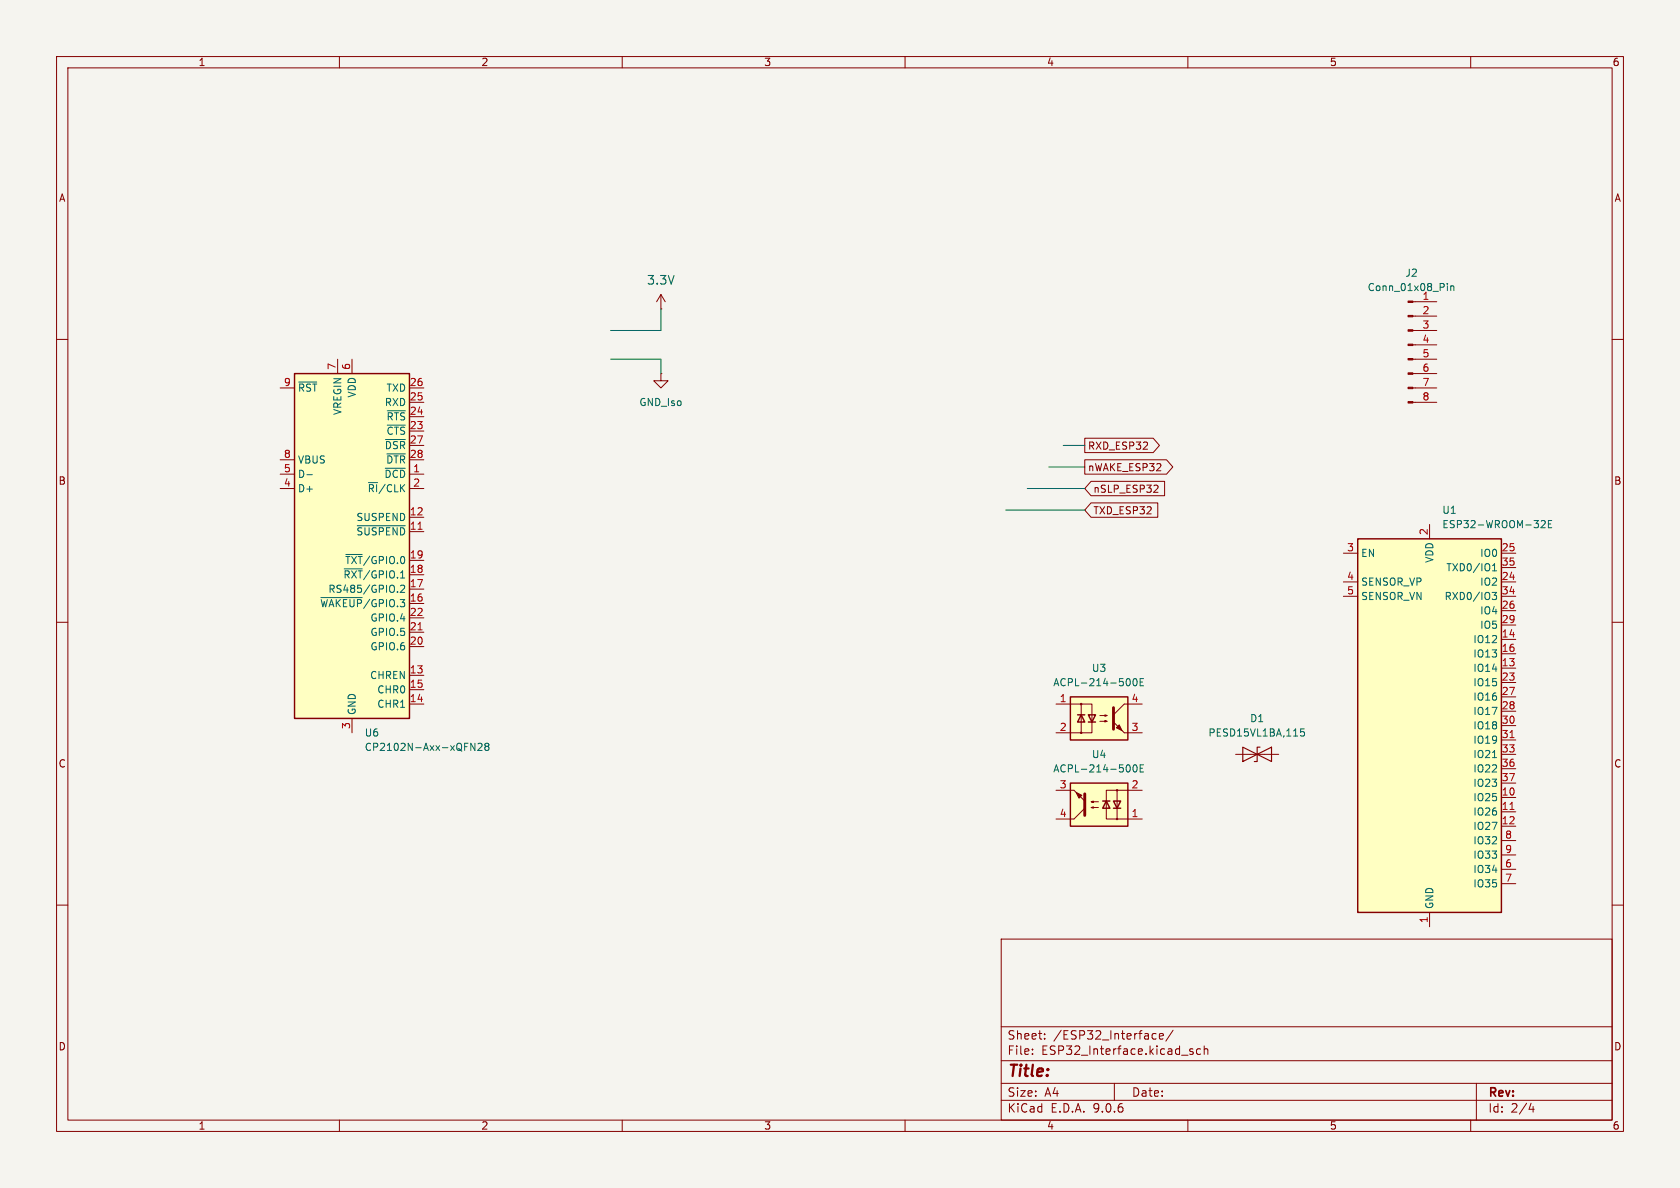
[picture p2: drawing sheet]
<svg xmlns="http://www.w3.org/2000/svg" width="297mm" height="210mm" viewBox="0 0 297 210" stroke-linecap="round" stroke-linejoin="round" font-family="sans-serif">
<path d="M0 0h297v210h-297z" fill="#f5f4ef" stroke="#f5f4ef" stroke-width=".18"/>
<g fill="none" stroke="#840000" stroke-width=".18">
<path d="M10 10h277v190h-277zM12 12h273v186h-273zM60 10v2M110 10v2M160 10v2M210 10v2M260 10v2M116.8 54.6h.1M116.8 52.1l-.7 1.2M116.8 52.1l.8 1.2M116.8 52.1v2.5M10 60h2"/>
<path d="M116.8 66v1.3h1.3l-1.3 1.3-1.2-1.3h1.2M116.8 66h.1M285 60h2M10 110h2M285 110h2M10 160h2M177 166h108v32h-108zM285 160h2M60 198v2M110 198v2M160 198v2M177 194.5h108"/>
<path d="M177 191.5h108M177 187.5h108M177 181.5h108M182.5 186.3v.1M182.5 185.5v.1M184.7 183.6v.1M184.7 182.8v.1M197 191.5v3M203.8 183.6h.6M203.8 182.8h.6M205 183.2l.7-.1-.1-.3-.4-.1-.2 .2v.7h.6M207.4 182.1l-1.3 2"/>
<path d="M210 198v2M210.3 185.7l.7 .4-.3 .3-.4-.1M210.9 185.5l-.4-.1-.2 .2M212.2 185.5l-.4-.1-.3 .3v.4l.2 .2h.5M212.9 185.5l.2-.1 .4 .1v.9M212.9 184.9v1.5M260 198v2M261 191.5v6.5M270.7 195l-.4 1.1h.9M271 195.6v1"/>
</g>
<path d="M52.1 66h20.3v61h-20.3z" fill="#ffffc2"/>
<path d="M52.1 66h20.3v61h-20.3z" fill="none" stroke="#840000" stroke-width=".25"/>
<g fill="none" stroke="#840000" stroke-width=".18">
<path d="M49.5 68.6h2.6M59.7 63.5v2.5M62.2 63.5v2.5M72.4 68.6h2.5M72.4 71.1h2.5M72.4 73.7h2.5M72.4 76.2h2.5M72.4 78.7h2.5M49.5 81.3h2.6M49.5 83.8h2.6M49.5 86.4h2.6M72.4 81.3h2.5"/>
<path d="M72.4 83.8h2.5M72.4 86.4h2.5M72.4 91.4h2.5M72.4 94h2.5M72.4 99.1h2.5M72.4 101.6h2.5M72.4 104.1h2.5M72.4 106.7h2.5M72.4 109.2h2.5M72.4 111.8h2.5M72.4 114.3h2.5M72.4 119.4h2.5"/>
<path d="M62.2 127v2.5M72.4 121.9h2.5M72.4 124.5h2.5"/>
</g>
<g fill="none" stroke="#006464" stroke-width=".18">
<path d="M52.8 67.5h3.2M68.2 77.7h3.5M68.5 72.6h3.2M68.5 75.2h3.2M54.3 83.9h.9M61.1 98h2.9M63.1 92.9h8.6M68.1 82.8h3.6M68.4 80.2h3.3M56.7 105.6h7.3M60.8 100.6h3.2M70.3 104.6v.1"/>
<path d="M70.8 103.6l.5-.2 .2 .4-.7 .9h.7M83.2 131.4l.8 1.3v-1.3M84.5 131.5l.5-.1 .2 .4-.8 .9h.8M86 131.9l-.3-.2 .3-.3h.2l.2 .2-.2 .3M86 131.9l-.3 .3 .1 .3 .2 .2 .3-.1 .1-.2v-.2l-.2-.3M86 131.9h.2"/>
</g>
<path d="M73.9 93.6h.7M73.9 111.3h.7" fill="none" stroke="#a90000" stroke-width=".18"/>
<path d="M189.2 138.4h10.2v7.7h-10.2z" fill="#ffffc2"/>
<path d="M189.2 138.4h10.2v7.7h-10.2zM194.9 141.6h1.3M195.6 141.6l.6 1.3h-1.3zM196.8 141.6h1.3l-.6 1.3zM196.8 142.9h1.3" fill="none" stroke="#840000" stroke-width=".25"/>
<g fill="none" stroke="#840000" stroke-width=".18">
<path d="M186.7 139.7h3.2M197.5 139.7v5.1M201.9 139.7h-6.3v5.1h6.3M191.8 142.9l-1.9 1.9h-3.2M192.9 142.7l.4 .2v-.3l-.4 .1h1.3M192.9 141.7l.4 .2v-.3l-.4 .1h1.3"/>
<circle cx="197.5" cy="139.7" r=".13"/>
<circle cx="197.5" cy="144.8" r=".13"/>
</g>
<path d="M191.8 140.3v3.8" fill="none" stroke="#840000" stroke-width=".51"/>
<g fill="#840000" stroke="#840000" stroke-width=".18">
<path d="M190.2 140.1l1.1 .5-.5 .5z"/>
<path d="M189.9 139.7l1.9 1.9z"/>
</g>
<path d="M199.4 135.2a.68 .68 0 0 1 .4 .6 .68 .68 0 0 1-.4 .7M200.4 135.3l.2-.1a.68 .68 0 0 1 .4 .6 .68 .68 0 0 1-.4 .7l-.2-.2-.1-.3zM201.6 135.8h.4M202.2 135.2h-.6v1.3h.6" fill="none" stroke="#006464" stroke-width=".18"/>
<path d="M189.2 123.2h10.2v7.6h-10.2z" fill="#ffffc2"/>
<path d="M189.2 123.2h10.2v7.6h-10.2zM190.5 126.4h1.3M191.1 126.4l.7 1.2h-1.3zM192.4 126.4h1.3l-.7 1.2zM192.4 127.6h1.3" fill="none" stroke="#840000" stroke-width=".25"/>
<g fill="none" stroke="#840000" stroke-width=".18">
<path d="M249.8 53.3h4.2M249.8 55.9h4.2M249.8 58.4h4.2M249.8 61h4.2M249.8 63.5h4.2M249.8 66h4.2M249.8 68.6h4.2M249.8 71.1h4.2M186.7 124.5h6.3v5h-6.3M191.1 124.5v5M194.4 126.5h1.3l-.4 .1v-.2l.4 .1M194.4 127.5h1.3l-.4 .1v-.2l.4 .1"/>
<path d="M198.8 129.5h3.1M201.9 124.5h-3.1l-2 1.9"/>
<circle cx="191.1" cy="129.5" r=".13"/>
<circle cx="191.1" cy="124.5" r=".13"/>
</g>
<path d="M196.8 125.1v3.8" fill="none" stroke="#840000" stroke-width=".51"/>
<g fill="#840000" stroke="#840000" stroke-width=".18">
<path d="M197.9 128.1l.5 1.1-1-.5z"/>
<path d="M196.8 127.6l2 1.9z"/>
<path d="M248.9 53.2h.9v.3h-.9z"/>
<path d="M248.9 55.8h.9v.2h-.9z"/>
<path d="M248.9 58.3h.9v.2h-.9z"/>
<path d="M248.9 60.8h.9v.3h-.9z"/>
<path d="M248.9 63.4h.9v.2h-.9z"/>
<path d="M248.9 65.9h.9v.3h-.9z"/>
<path d="M248.9 68.5h.9v.2h-.9z"/>
<path d="M248.9 71h.9v.2h-.9z"/>
</g>
<path d="M255.9 50.1v.1M255.9 50.5v.9M256.5 50.5v.9M256.5 50.7l.2-.2 .3 .1v.8M199.4 120a.68 .68 0 0 1 .4 .6 .68 .68 0 0 1-.4 .6M202.2 120h-.6v1.2h.6M200.4 120.1l.2-.1a.68 .68 0 0 1 .4 .6 .68 .68 0 0 1-.4 .6l-.2-.1-.1-.4zM201.6 120.6h.4" fill="none" stroke="#006464" stroke-width=".18"/>
<path d="M240 95.3h25.4v66h-25.4z" fill="#ffffc2"/>
<path d="M240 95.3h25.4v66h-25.4z" fill="none" stroke="#840000" stroke-width=".25"/>
<g fill="none" stroke="#840000" stroke-width=".18">
<path d="M191.8 77.5h12.1l1.1 1.2-1.1 1.3h-12.1zM191.8 81.3h14.4l1.1 1.3-1.1 1.2h-14.4zM192.9 85.1h13v2.5h-13l-1.1-1.2zM192.9 88.9h11.8v2.5h-11.8l-1.1-1.2zM204.5 85.8l.2 .2v.3l-.8 .7h.8M237.5 97.8h2.5M252.7 92.7v2.6M265.4 97.8h2.6M237.5 102.9h2.5M237.5 105.4h2.5M265.4 102.9h2.6M265.4 105.4h2.6"/>
<path d="M265.4 100.3h2.6M265.4 108h2.6M265.4 110.5h2.6M265.4 113h2.6M265.4 115.6h2.6M265.4 118.1h2.6M218.4 133.4h7.7M265.4 120.7h2.6M265.4 123.2h2.6M265.4 125.7h2.6M265.4 128.3h2.6M265.4 130.8h2.6"/>
<path d="M265.4 133.4h2.6M265.4 135.9h2.6M265.4 138.4h2.6M265.4 141h2.6M265.4 143.5h2.6M265.4 146.1h2.6M265.4 148.6h2.6M265.4 151.1h2.6M265.4 153.7h2.6M265.4 156.2h2.6M252.7 161.3v2.5"/>
</g>
<path d="M272.5 92.1l.4-.1 .3 .4-.8 .9h.8M273.7 92.6h.5M274.3 92h-.6v1.3h.6M263.8 104.7h.8l-.4 .5 .3 .1v.6l-.2 .1-.4-.1M263.9 100.9h.7M263.9 100l.3-.4v1.3M230.6 128.8h-.6l-.1 .7 .2-.2 .4 .1 .1 .2v.4l-.2 .1-.5-.1M263.9 133.9h.7" fill="none" stroke="#006464" stroke-width=".18"/>
<path d="M266.9 130.4h.8M266.9 143.1h.8" fill="none" stroke="#a90000" stroke-width=".18"/>
<path d="M219.7 132.1l2.5 1.3-2.5 1.2zM222.2 133.4l2.6-1.3v2.5zM222.8 132.1h-.6v2.5h-.5" fill="none" stroke="#840000" stroke-width=".2"/>
<path d="M116.8 54.6v3.8h-8.9M107.9 63.5h8.9v2.5M188 78.7h3.8M177.8 90.2h14M181.6 86.4h10.2M185.4 82.6h6.4" fill="none" stroke="#009600" stroke-width=".18"/>
<text font-size="2.8" fill="#840000" x="178" y="190.9">Title:</text>
<text font-size="2.1" fill="#006464" x="114.2" y="50.6">3.3V</text>
<g font-size="2.1" fill="#840000">
<text x="178" y="184">Sheet:</text>
<text x="186.2" y="184">/ESP32_Interface/</text>
<text x="178" y="186.7">File:</text>
<text x="184.1" y="186.7">ESP32_Interface.kicad_sch</text>
<text x="178" y="196.9">KiCad</text>
<text x="178" y="194.1">Size:</text>
<text x="184.7" y="194.1">A4</text>
<text x="185.7" y="196.9">E.D.A.</text>
<text x="193.3" y="196.9">9.0.6</text>
<text x="200" y="194.1">Date:</text>
<text x="263" y="194.3">Rev:</text>
<text x="263" y="196.9">Id:</text>
<text x="267.1" y="196.9">2/4</text>
</g>
<g font-size="1.8" fill="#840000">
<text x="35" y="11.9">1</text>
<text x="85" y="11.9">2</text>
<text x="135" y="11.9">3</text>
<text x="185" y="11.9">4</text>
<text x="235" y="11.9">5</text>
<text x="285" y="11.9">6</text>
<text x="10.3" y="35.9">A</text>
<text x="285.3" y="35.9">A</text>
<text x="192.2" y="79.7">RXD_ESP32</text>
<text x="192.2" y="83.5">nWAKE_ESP32</text>
<text x="10.3" y="85.9">B</text>
<text x="193.2" y="87.3">nSLP_ESP32</text>
<text x="285.3" y="85.9">B</text>
<text x="193.2" y="91.1">TXD_ESP32</text>
<text x="10.3" y="135.9">C</text>
<text x="285.3" y="135.9">C</text>
<text x="10.3" y="185.9">D</text>
<text x="285.3" y="185.9">D</text>
<text x="35" y="199.9">1</text>
<text x="85" y="199.9">2</text>
<text x="135" y="199.9">3</text>
<text x="185" y="199.9">4</text>
<text x="235" y="199.9">5</text>
<text x="285" y="199.9">6</text>
</g>
<g font-size="1.8" fill="#006464">
<text x="241.7" y="51.7">Conn_01x08_Pin</text>
<text x="248.4" y="49.1">J2</text>
<text x="251.4" y="53.1">1</text>
<text x="52.6" y="69.4">~{RST}</text>
<text x="63.1" y="70.4" transform="rotate(-90 63.1 70.4)">VDD</text>
<text x="67.9" y="72">RXD</text>
<text x="68.2" y="69.4">TXD</text>
<text x="112.9" y="72">GND_Iso</text>
<text x="60.6" y="73.5" transform="rotate(-90 60.6 73.5)">VREGIN</text>
<text x="68.2" y="74.5">~{RTS}</text>
<text x="68.2" y="77.1">~{CTS}</text>
<text x="52.6" y="82.1">VBUS</text>
<text x="67.9" y="79.6">~{DSR}</text>
<text x="68.2" y="82.1">~{DTR}</text>
<text x="52.6" y="84.7">D-</text>
<text x="52.6" y="87.2">D+</text>
<text x="64.9" y="87.2">~{RI}/CLK</text>
<text x="67.9" y="84.7">~{DCD}</text>
<text x="62.9" y="92.3">SUSPEND</text>
<text x="62.9" y="94.8">~{SUSPEND}</text>
<text x="254.9" y="93.6">ESP32-WROOM-32E</text>
<text x="254.9" y="91">U1</text>
<text x="60.9" y="99.9">~{TXT}/GPIO.0</text>
<text x="240.5" y="98.7">EN</text>
<text x="253.6" y="99.6" transform="rotate(-90 253.6 99.6)">VDD</text>
<text x="255.6" y="101.2">TXD0/IO1</text>
<text x="261.6" y="98.7">IO0</text>
<text x="56.5" y="107.5">~{WAKEUP}/GPIO.3</text>
<text x="58" y="105">RS485/GPIO.2</text>
<text x="60.6" y="102.5">~{RXT}/GPIO.1</text>
<text x="240.5" y="103.7">SENSOR_VP</text>
<text x="240.5" y="106.3">SENSOR_VN</text>
<text x="255.3" y="106.3">RXD0/IO3</text>
<text x="261.6" y="103.7">IO2</text>
<text x="65.4" y="110.1">GPIO.4</text>
<text x="65.4" y="112.6">GPIO.5</text>
<text x="260.4" y="113.9">IO12</text>
<text x="261.6" y="108.8">IO4</text>
<text x="261.6" y="111.4">IO5</text>
<text x="65.4" y="115.2">GPIO.6</text>
<text x="192.9" y="119">U3</text>
<text x="260.4" y="116.4">IO13</text>
<text x="260.4" y="119">IO14</text>
<text x="65.3" y="120.2">CHREN</text>
<text x="66.6" y="122.8">CHR0</text>
<text x="66.6" y="125.3">CHR1</text>
<text x="186.1" y="121.5">ACPL-214-500E</text>
<text x="260.4" y="121.5">IO15</text>
<text x="260.4" y="124.1">IO16</text>
<text x="63.1" y="126.5" transform="rotate(-90 63.1 126.5)">GND</text>
<text x="64.4" y="130.4">U6</text>
<text x="213.5" y="130.4">PESD15VL1BA,115</text>
<text x="220.9" y="127.9">D1</text>
<text x="260.4" y="126.6">IO17</text>
<text x="260.4" y="129.1">IO18</text>
<text x="260.4" y="131.7">IO19</text>
<text x="64.4" y="132.9">CP2102N-Axx-xQFN28</text>
<text x="186.1" y="136.8">ACPL-214-500E</text>
<text x="192.9" y="134.2">U4</text>
<text x="260.4" y="134.2">IO21</text>
<text x="260.4" y="136.8">IO22</text>
<text x="260.4" y="139.3">IO23</text>
<text x="260.4" y="141.8">IO25</text>
<text x="260.4" y="144.4">IO26</text>
<text x="260.4" y="146.9">IO27</text>
<text x="260.4" y="149.5">IO32</text>
<text x="260.4" y="152">IO33</text>
<text x="260.4" y="154.5">IO34</text>
<text x="253.6" y="160.8" transform="rotate(-90 253.6 160.8)">GND</text>
<text x="260.4" y="157.1">IO35</text>
</g>
<g font-size="1.8" fill="#a90000">
<text x="251.4" y="55.6">2</text>
<text x="251.4" y="58.2">3</text>
<text x="59.4" y="65.5" transform="rotate(-90 59.4 65.5)">7</text>
<text x="62" y="65.5" transform="rotate(-90 62 65.5)">6</text>
<text x="251.4" y="60.7">4</text>
<text x="251.4" y="63.2">5</text>
<text x="251.4" y="65.8">6</text>
<text x="50.1" y="68.3">9</text>
<text x="72.3" y="68.3">26</text>
<text x="72.3" y="70.9">25</text>
<text x="251.4" y="68.3">7</text>
<text x="251.4" y="70.9">8</text>
<text x="72.3" y="73.4">24</text>
<text x="72.3" y="75.9">23</text>
<text x="50.1" y="81">8</text>
<text x="50.1" y="83.6">5</text>
<text x="72.3" y="78.5">27</text>
<text x="72.3" y="81">28</text>
<text x="73" y="83.6">1</text>
<text x="50.1" y="86.1">4</text>
<text x="73" y="86.1">2</text>
<text x="72.3" y="91.2">12</text>
<text x="72.3" y="93.7">11</text>
<text x="252.5" y="94.7" transform="rotate(-90 252.5 94.7)">2</text>
<text x="72.3" y="98.8">19</text>
<text x="72.3" y="101.3">18</text>
<text x="238.1" y="97.5">3</text>
<text x="265.4" y="97.5">25</text>
<text x="265.4" y="100.1">35</text>
<text x="72.3" y="103.9">17</text>
<text x="72.3" y="106.4">16</text>
<text x="238.1" y="102.6">4</text>
<text x="238.1" y="105.2">5</text>
<text x="265.4" y="102.6">24</text>
<text x="265.4" y="105.2">34</text>
<text x="265.4" y="107.7">26</text>
<text x="72.3" y="109">22</text>
<text x="72.3" y="111.5">21</text>
<text x="265.4" y="110.2">29</text>
<text x="265.4" y="112.8">14</text>
<text x="72.3" y="114">20</text>
<text x="72.3" y="119.1">13</text>
<text x="265.4" y="115.3">16</text>
<text x="265.4" y="117.9">13</text>
<text x="72.3" y="121.7">15</text>
<text x="72.3" y="124.2">14</text>
<text x="187.3" y="124.2">1</text>
<text x="200" y="124.2">4</text>
<text x="265.4" y="120.4">23</text>
<text x="265.4" y="122.9">27</text>
<text x="265.4" y="125.5">28</text>
<text x="62" y="129" transform="rotate(-90 62 129)">3</text>
<text x="187.3" y="129.3">2</text>
<text x="200" y="129.3">3</text>
<text x="265.4" y="128">30</text>
<text x="265.4" y="130.6">31</text>
<text x="265.4" y="133.1">33</text>
<text x="265.4" y="135.6">36</text>
<text x="187.3" y="139.4">3</text>
<text x="200" y="139.4">2</text>
<text x="265.4" y="138.2">37</text>
<text x="265.4" y="140.7">10</text>
<text x="265.4" y="143.3">11</text>
<text x="187.3" y="144.5">4</text>
<text x="200" y="144.5">1</text>
<text x="265.4" y="145.8">12</text>
<text x="266" y="148.3">8</text>
<text x="266" y="150.9">9</text>
<text x="266" y="153.4">6</text>
<text x="266" y="156">7</text>
<text x="252.5" y="163.3" transform="rotate(-90 252.5 163.3)">1</text>
</g>
</svg>
